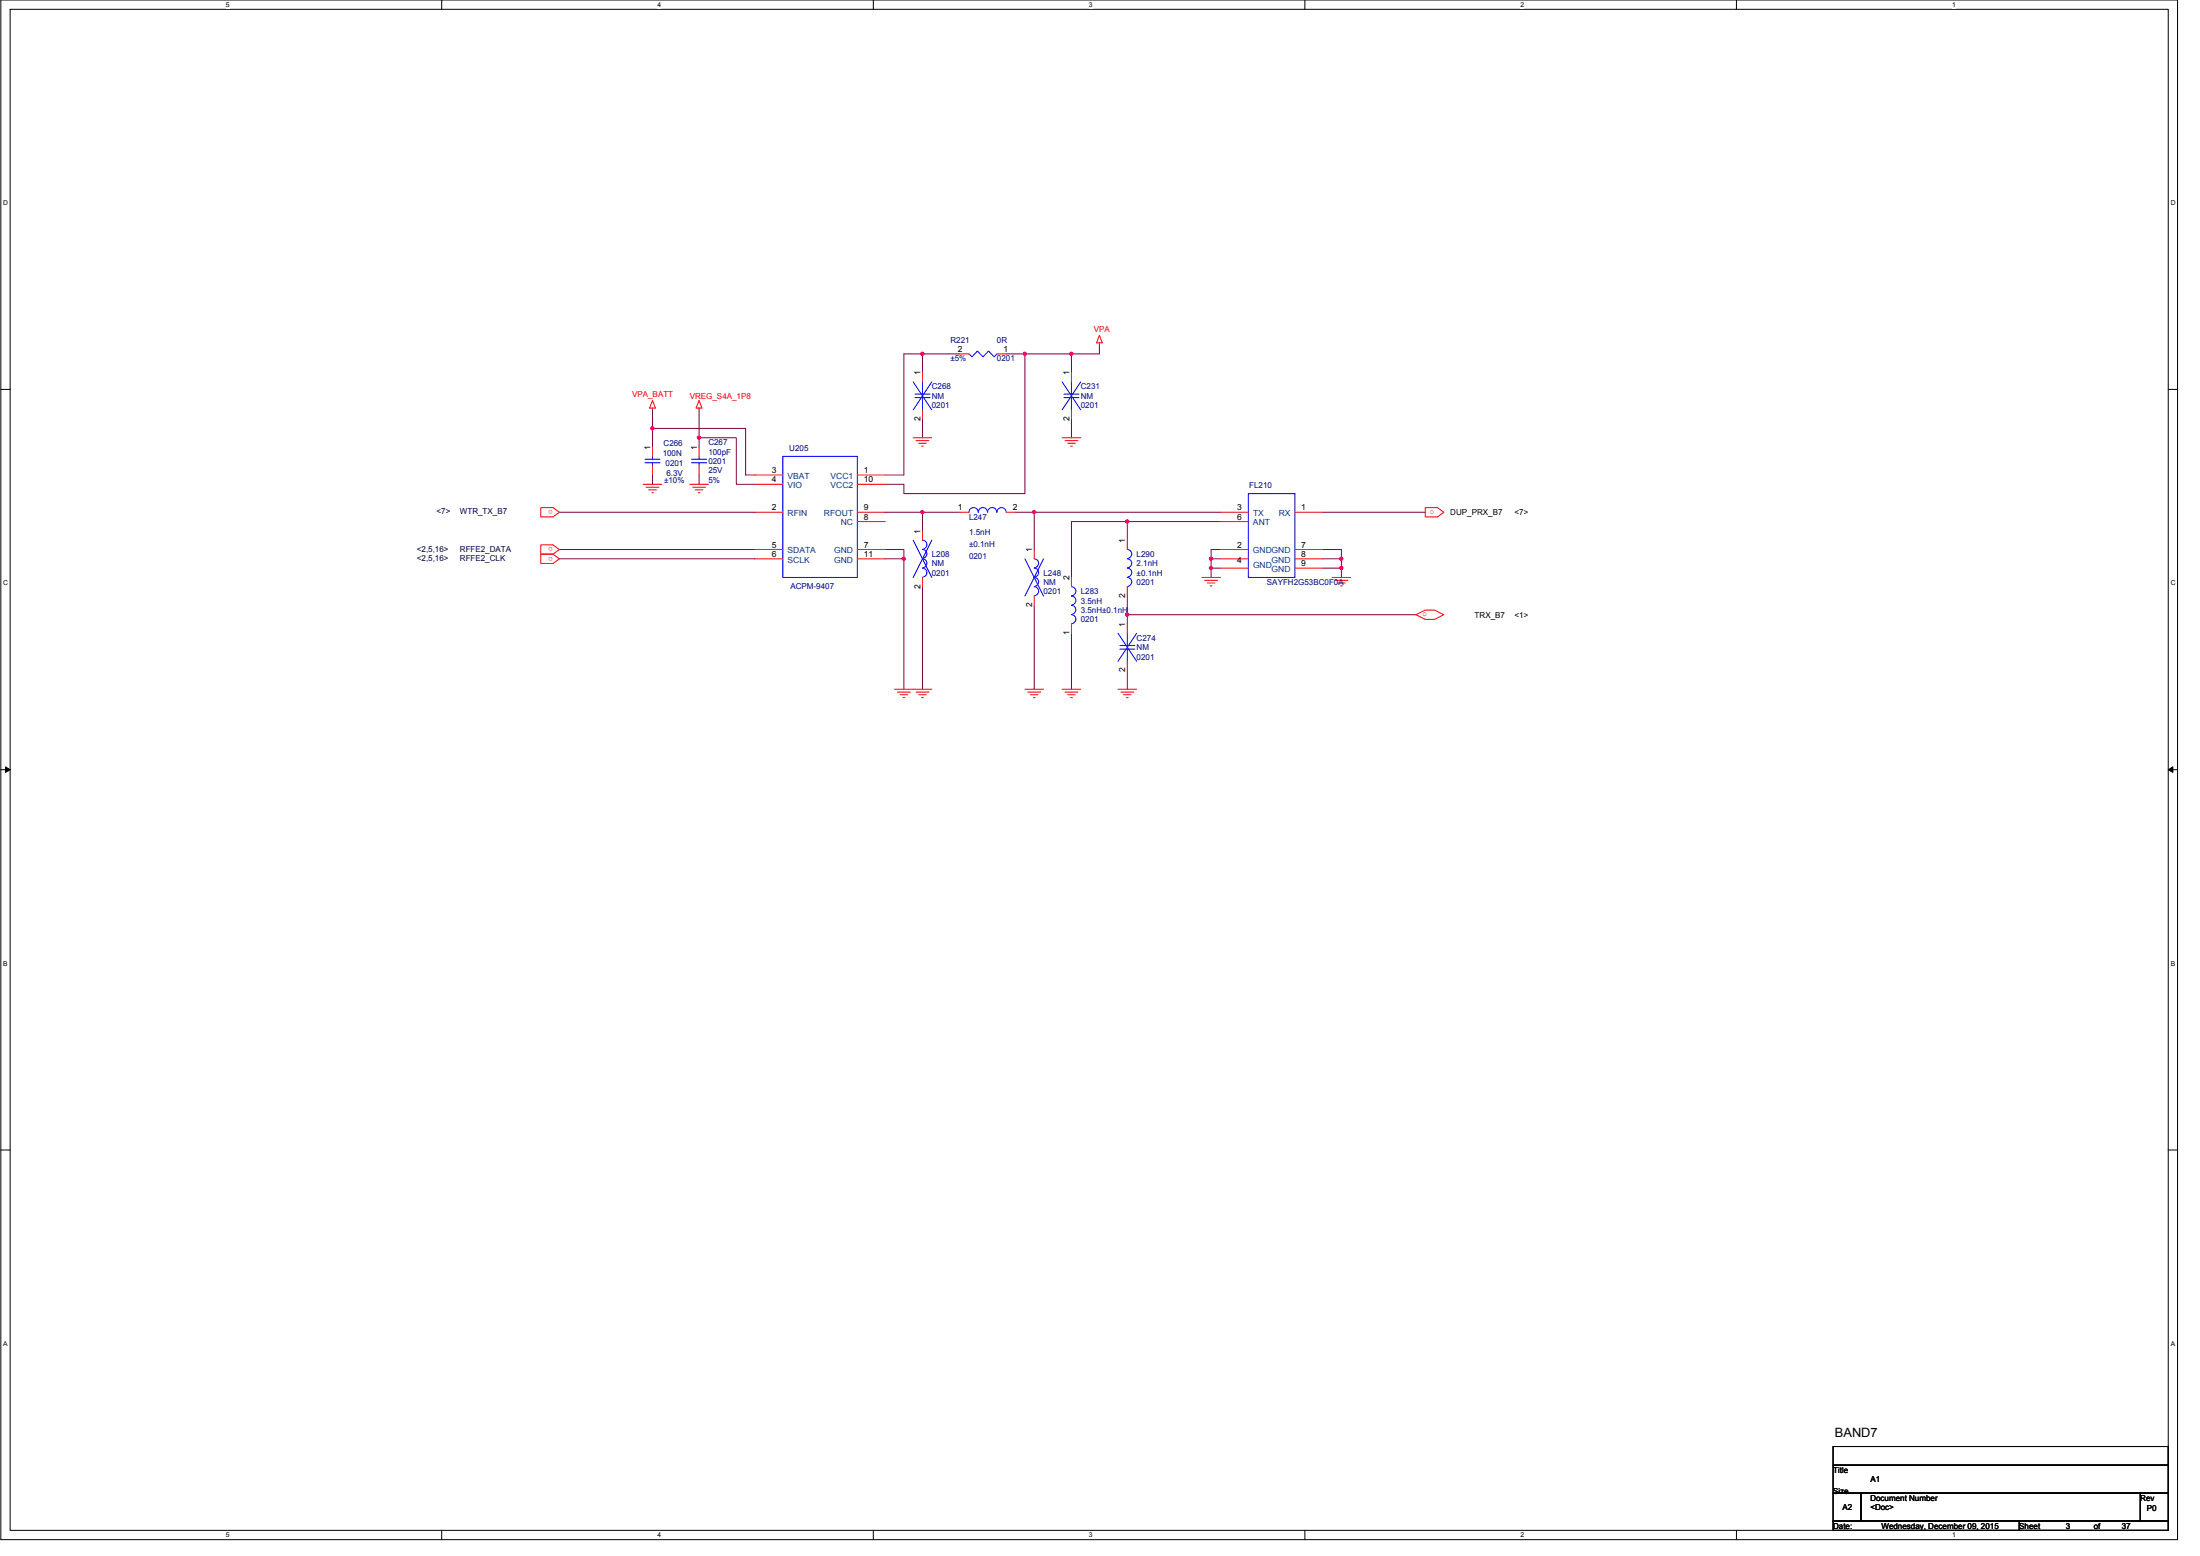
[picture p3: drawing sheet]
<svg xmlns="http://www.w3.org/2000/svg" width="420mm" height="297mm" viewBox="0 0 420 297" stroke-linecap="round" stroke-linejoin="round" font-family="sans-serif">
<path d="M.2 0h415.7v293.9h-415.7zM1.9 1.8h412.2v290.3h-412.2z" fill="none" stroke="#000" stroke-width=".19"/>
<g fill="#fff">
<path d="M43.1 .2h.7v1.4h-.7z"/>
<path d="M43.1 292.3h.7v1.4h-.7z"/>
</g>
<path d="M84.4 0v1.8M84.4 292.1v1.8" fill="none" stroke="#000" stroke-width=".19"/>
<g fill="#fff">
<path d="M125.5 .2h.7v1.4h-.7z"/>
<path d="M125.5 292.3h.7v1.4h-.7z"/>
</g>
<path d="M166.8 0v1.8M166.8 292.1v1.8" fill="none" stroke="#000" stroke-width=".19"/>
<g fill="#fff">
<path d="M208 .2h.6v1.4h-.6z"/>
<path d="M208 292.3h.6v1.4h-.6z"/>
</g>
<path d="M249.2 0v1.8M249.2 292.1v1.8" fill="none" stroke="#000" stroke-width=".19"/>
<g fill="#fff">
<path d="M290.4 .2h.7v1.4h-.7z"/>
<path d="M290.4 292.3h.7v1.4h-.7z"/>
</g>
<path d="M331.6 0v1.8M331.6 292.1v1.8" fill="none" stroke="#000" stroke-width=".19"/>
<g fill="#fff">
<path d="M372.8 .2h.7v1.4h-.7z"/>
<path d="M372.8 292.3h.7v1.4h-.7z"/>
<path d="M.6 38.1h.9v1.4h-.9z"/>
<path d="M414.6 38.1h.8v1.4h-.8z"/>
<path d="M.6 110.6h.9v1.4h-.9z"/>
<path d="M414.6 110.6h.8v1.4h-.8z"/>
</g>
<path d="M.2 74.3h1.7M414.1 74.3h1.8" fill="none" stroke="#000" stroke-width=".19"/>
<g fill="#fff">
<path d="M.6 183.2h.8v1.4h-.8z"/>
<path d="M414.6 183.2h.8v1.4h-.8z"/>
</g>
<path d="M.2 146.9h1.7M1 146.4l.9 .5-.9 .5zM414.1 146.9l.9-.5v1zM414.1 146.9h1.8" fill="none" stroke="#000" stroke-width=".19"/>
<path d="M1 146.4l.9 .5-.9 .5zM414.1 146.9l.9-.5v1z" fill="#000"/>
<g fill="#fff">
<path d="M.6 255.8h.8v1.4h-.8z"/>
<path d="M414.6 255.8h.8v1.4h-.8z"/>
</g>
<path d="M.2 219.5h1.7M414.1 219.5h1.8" fill="none" stroke="#000" stroke-width=".19"/>
<path d="M195.7 67.6v26.6" fill="none" stroke="#800040" stroke-width=".19"/>
<circle cx="195.7" cy="67.5" r=".32" fill="#f0f"/>
<circle cx="195.7" cy="67.5" r=".32" fill="none" stroke="#f0f" stroke-width=".19"/>
<path d="M195.7 67.6h8.9M172.6 92.5v1.7h23.1M270.4 117.3h-55.1v1.8" fill="none" stroke="#800040" stroke-width=".19"/>
<circle cx="215.3" cy="117.3" r=".32" fill="#f0f"/>
<circle cx="215.3" cy="117.3" r=".32" fill="none" stroke="#f0f" stroke-width=".19"/>
<path d="M172.6 67.6h3.6M106.8 97.8h37.4M124.6 90.7v1.8M169.1 92.5h3.5M169.1 97.8h7.1M176.2 80v3.6M106.8 104.9h37.4M106.8 106.7h37.4" fill="none" stroke="#800040" stroke-width=".19"/>
<circle cx="176.2" cy="67.5" r=".32" fill="#f0f"/>
<circle cx="176.2" cy="67.5" r=".32" fill="none" stroke="#f0f" stroke-width=".19"/>
<path d="M176.2 97.8h7.1" fill="none" stroke="#800040" stroke-width=".19"/>
<circle cx="176.2" cy="97.8" r=".32" fill="#f0f"/>
<circle cx="176.2" cy="97.8" r=".32" fill="none" stroke="#f0f" stroke-width=".19"/>
<path d="M176.2 97.8v3.5M194 97.8h3.5v7.1M169.1 104.9h3.5v26.7M197.5 115.6v16" fill="none" stroke="#800040" stroke-width=".19"/>
<circle cx="172.6" cy="106.7" r=".32" fill="#f0f"/>
<circle cx="172.6" cy="106.7" r=".32" fill="none" stroke="#f0f" stroke-width=".19"/>
<path d="M197.5 97.8h35.6M169.1 106.7h3.5" fill="none" stroke="#800040" stroke-width=".19"/>
<circle cx="197.5" cy="97.8" r=".32" fill="#f0f"/>
<circle cx="197.5" cy="97.8" r=".32" fill="none" stroke="#f0f" stroke-width=".19"/>
<path d="M133.5 78.2v7.1" fill="none" stroke="#800040" stroke-width=".19"/>
<circle cx="133.5" cy="83.5" r=".32" fill="#f0f"/>
<circle cx="133.5" cy="83.5" r=".32" fill="none" stroke="#f0f" stroke-width=".19"/>
<path d="M142.4 81.8h-17.8v3.5" fill="none" stroke="#800040" stroke-width=".19"/>
<circle cx="124.6" cy="81.8" r=".32" fill="#f0f"/>
<circle cx="124.6" cy="81.8" r=".32" fill="none" stroke="#f0f" stroke-width=".19"/>
<path d="M124.6 78.2v3.6M176.2 67.6h7.1M133.5 90.7v1.8M204.6 99.6h10.7M215.3 99.6v3.5M215.3 99.6h17.8M252.6 97.8h19.6" fill="none" stroke="#800040" stroke-width=".19"/>
<circle cx="215.3" cy="99.5" r=".32" fill="#f0f"/>
<circle cx="215.3" cy="99.5" r=".32" fill="none" stroke="#f0f" stroke-width=".19"/>
<path d="M204.6 99.6v10.6M252.6 104.9h3.6v1.8h-3.6" fill="none" stroke="#800040" stroke-width=".19"/>
<circle cx="256.2" cy="106.7" r=".32" fill="#f0f"/>
<circle cx="256.2" cy="106.7" r=".32" fill="none" stroke="#f0f" stroke-width=".19"/>
<path d="M252.6 108.5h3.6M256.2 106.7v1.8M256.2 108.5v1.7" fill="none" stroke="#800040" stroke-width=".19"/>
<circle cx="256.2" cy="108.4" r=".32" fill="#f0f"/>
<circle cx="256.2" cy="108.4" r=".32" fill="none" stroke="#f0f" stroke-width=".19"/>
<path d="M172.6 67.6v23.1h-3.5M176.2 67.6v3.5M192.2 67.6h3.5M210 65.8v1.8M231.3 106.7h1.8M231.3 106.7v1.8M233.1 104.9h-1.8v1.8" fill="none" stroke="#800040" stroke-width=".19"/>
<circle cx="231.3" cy="108.4" r=".32" fill="#f0f"/>
<circle cx="231.3" cy="108.4" r=".32" fill="none" stroke="#f0f" stroke-width=".19"/>
<circle cx="231.3" cy="106.7" r=".32" fill="#f0f"/>
<circle cx="231.3" cy="106.7" r=".32" fill="none" stroke="#f0f" stroke-width=".19"/>
<path d="M210 67.6h-5.4v3.5M133.5 83.6h7.1v8.9h3.6M142.4 81.8v8.9h1.8M204.6 80v3.6M233.1 108.5h-1.8v1.7M204.6 120.9v10.7M215.3 128v3.6" fill="none" stroke="#800040" stroke-width=".19"/>
<circle cx="204.6" cy="67.5" r=".32" fill="#f0f"/>
<circle cx="204.6" cy="67.5" r=".32" fill="none" stroke="#f0f" stroke-width=".19"/>
<path d="M176.2 112v19.6M215.3 113.8v3.5" fill="none" stroke="#800040" stroke-width=".19"/>
<g fill="none" stroke="#f00" stroke-width=".19">
<path d="M124.6 76.5l.6 1.4h-1.1zM124.6 77.9v.3M133.5 76.5l.6 1.4h-1.1zM133.5 77.9v.3M176.2 71.1v1.8M176.2 78.2v1.8M183.3 67.6h1.8M190.4 67.6h1.8M204.6 71.1v1.8M204.6 78.2v1.8M210 64l.5 1.4h-1.1zM210 65.4v.4"/>
<path d="M103.3 96.9h2.3l1.2 .9-1.2 .9h-2.3zM122.8 92.5h3.6M123.4 93h2.4M123.9 93.5h1.4M124.4 94.1h.4M124.6 85.3v1.8M124.6 88.9v1.8M131.7 92.5h3.6M132.3 93h2.4M132.8 93.5h1.4M133.3 94.1h.4M133.5 85.3v1.8"/>
<path d="M133.5 88.9v1.8M144.2 97.8h5.3M144.2 90.7h5.3M144.2 92.5h5.3M163.7 90.7h5.4M163.7 99.6h5.4M163.7 97.8h5.4M163.7 92.5h5.4M174.4 83.6h3.6M175 84.1h2.4M175.5 84.6h1.4M176 85.2h.3"/>
<path d="M183.3 97.8h1.8M192.2 97.8h1.8M202.9 83.6h3.5M203.4 84.1h2.5M203.9 84.6h1.4M204.5 85.2h.3M233.1 97.8h5.3M233.1 99.6h5.3M247.3 97.8h5.3M272.2 96.9h2.3l1.2 .9-1.2 .9h-2.3zM103.3 105.8h2.3l1.2 .9-1.2 .9h-2.3zM103.3 104h2.3l1.2 .9-1.2 .9h-2.3z"/>
<path d="M144.2 104.9h5.3M144.2 106.7h5.3M163.7 104.9h5.4M163.7 106.7h5.4M176.2 101.3v1.8M176.2 110.2v1.8M197.5 104.9v1.8M197.5 113.8v1.8M204.6 119.1v1.8M204.6 110.2v1.8M215.3 119.1v1.8M215.3 103.1v1.8"/>
<path d="M215.3 112v1.8M229.5 110.2h3.6M230.1 110.8h2.4M230.6 111.3h1.4M231.1 111.8h.4M233.1 104.9h5.3M233.1 106.7h5.3M233.1 108.5h5.3M247.3 104.9h5.3M247.3 106.7h5.3M247.3 108.5h5.3M254.4 110.2h3.6"/>
<path d="M255 110.8h2.4M255.5 111.3h1.4M256 111.8h.4M270.4 117.3l1.8-.8h1.8l1.7 .8-1.7 .9h-1.8zM170.8 131.6h7.2M171.4 132.1h2.5M171.9 132.6h1.4M172.5 133.2h.3M175 132.1h2.4M175.5 132.6h1.4M176 133.2h.3M195.7 131.6h3.6"/>
<path d="M196.3 132.1h2.4M196.8 132.6h1.4M197.3 133.2h.4M202.9 131.6h3.5M203.4 132.1h2.5M203.9 132.6h1.4M204.5 133.2h.3M213.5 131.6h3.6M214.1 132.1h2.4M214.6 132.6h1.4M215.1 133.2h.4M215.3 126.2v1.8"/>
</g>
<path d="M350.1 276.1h64v3.6h-64zM350.1 279.7h64v5.3h-64zM350.1 285h5.3v5.4h-5.3zM350.1 290.4h35.5v1.7h-35.5zM355.4 285h53.4v5.4h-53.4zM385.6 290.4h28.5v1.7h-28.5zM408.8 285h5.3v5.4h-5.3z" fill="none" stroke="#000" stroke-width=".19"/>
<g fill="none" stroke="#00f" stroke-width=".19">
<path d="M174.4 72.9l3.6 5.3M174.7 75.2h2.9M174.7 75.9h2.9M176.2 72.9v2.3M176.2 75.9v2.3M178 72.9l-3.6 5.3M185.1 67.6l.5 .5 1.1-1.1 1 1.1 1.1-1.1 1.1 1.1 .5-.5M202.9 72.9l3.5 5.3M203.2 75.2h2.9M203.2 75.9h2.9M204.6 72.9v2.3M204.6 75.9v2.3"/>
<path d="M206.4 72.9l-3.5 5.3M123.2 87.7h2.9M123.2 88.3h2.9M124.6 87.1v.6M124.6 88.3v.6M132.1 87.7h2.8M132.1 88.3h2.8M133.5 87.1v.6M133.5 88.3v.6M149.5 87.1h14.2v23.1h-14.2zM185.1 97.8a.87 .87 0 0 1 .8-.9 .87 .87 0 0 1 .9 .9 .89 .89 0 0 1 .9-.9 .89 .89 0 0 1 .9 .9M188.6 97.8a.87 .87 0 0 1 .9-.9 .87 .87 0 0 1 .9 .9"/>
<path d="M190.4 97.8a.87 .87 0 0 1 .9-.9 .87 .87 0 0 1 .8 .9M238.4 94.2h8.9v16h-8.9zM174.4 103.1l3.6 7.1M176.2 103.1a.87 .87 0 0 1 .8 .9 .87 .87 0 0 1-.8 .9M176.2 104.9a.87 .87 0 0 1 .8 .9 .87 .87 0 0 1-.8 .8M176.2 106.7a.87 .87 0 0 1 .8 .8 .87 .87 0 0 1-.8 .9M176.2 108.5a.87 .87 0 0 1 .8 .8 .87 .87 0 0 1-.8 .9M178 103.1l-3.6 7.1M195.7 106.7l3.6 7.1M197.5 106.7a.87 .87 0 0 1 .9 .8 .87 .87 0 0 1-.9 .9M197.5 108.5a.87 .87 0 0 1 .9 .8 .87 .87 0 0 1-.9 .9M197.5 110.2a.87 .87 0 0 1 .9 .9 .87 .87 0 0 1-.9 .9"/>
<path d="M197.5 112a.87 .87 0 0 1 .9 .9 .87 .87 0 0 1-.9 .8M199.3 106.7l-3.6 7.1M204.6 117.3a.87 .87 0 0 1 .9 .9 .87 .87 0 0 1-.9 .9M204.6 115.6a.87 .87 0 0 1 .9 .8 .87 .87 0 0 1-.9 .9M204.6 113.8a.87 .87 0 0 1 .9 .9 .87 .87 0 0 1-.9 .8M204.6 112a.87 .87 0 0 1 .9 .9 .87 .87 0 0 1-.9 .8M215.3 104.9a.87 .87 0 0 1 .8 .9 .87 .87 0 0 1-.8 .8M215.3 106.7a.87 .87 0 0 1 .8 .8 .87 .87 0 0 1-.8 .9M215.3 108.5a.87 .87 0 0 1 .8 .8 .87 .87 0 0 1-.8 .9M215.3 110.2a.87 .87 0 0 1 .8 .9 .87 .87 0 0 1-.8 .9M213.5 120.9l3.6 5.3M213.9 123.2h2.8"/>
<path d="M213.9 123.9h2.8M215.3 120.9v2.3M215.3 123.9v2.3M217.1 120.9l-3.6 5.3"/>
</g>
<circle cx="195.7" cy="67.5" r=".32" fill="#f0f"/>
<circle cx="195.7" cy="67.5" r=".32" fill="none" stroke="#f0f" stroke-width=".19"/>
<circle cx="215.3" cy="117.3" r=".32" fill="#f0f"/>
<circle cx="215.3" cy="117.3" r=".32" fill="none" stroke="#f0f" stroke-width=".19"/>
<circle cx="176.2" cy="67.5" r=".32" fill="#f0f"/>
<circle cx="176.2" cy="67.5" r=".32" fill="none" stroke="#f0f" stroke-width=".19"/>
<circle cx="176.2" cy="97.8" r=".32" fill="#f0f"/>
<circle cx="176.2" cy="97.8" r=".32" fill="none" stroke="#f0f" stroke-width=".19"/>
<circle cx="172.6" cy="106.7" r=".32" fill="#f0f"/>
<circle cx="172.6" cy="106.7" r=".32" fill="none" stroke="#f0f" stroke-width=".19"/>
<circle cx="197.5" cy="97.8" r=".32" fill="#f0f"/>
<circle cx="197.5" cy="97.8" r=".32" fill="none" stroke="#f0f" stroke-width=".19"/>
<circle cx="133.5" cy="83.5" r=".32" fill="#f0f"/>
<circle cx="133.5" cy="83.5" r=".32" fill="none" stroke="#f0f" stroke-width=".19"/>
<circle cx="124.6" cy="81.8" r=".32" fill="#f0f"/>
<circle cx="124.6" cy="81.8" r=".32" fill="none" stroke="#f0f" stroke-width=".19"/>
<circle cx="215.3" cy="99.5" r=".32" fill="#f0f"/>
<circle cx="215.3" cy="99.5" r=".32" fill="none" stroke="#f0f" stroke-width=".19"/>
<circle cx="256.2" cy="106.7" r=".32" fill="#f0f"/>
<circle cx="256.2" cy="106.7" r=".32" fill="none" stroke="#f0f" stroke-width=".19"/>
<circle cx="256.2" cy="108.4" r=".32" fill="#f0f"/>
<circle cx="256.2" cy="108.4" r=".32" fill="none" stroke="#f0f" stroke-width=".19"/>
<circle cx="231.3" cy="108.4" r=".32" fill="#f0f"/>
<circle cx="231.3" cy="108.4" r=".32" fill="none" stroke="#f0f" stroke-width=".19"/>
<circle cx="231.3" cy="106.7" r=".32" fill="#f0f"/>
<circle cx="231.3" cy="106.7" r=".32" fill="none" stroke="#f0f" stroke-width=".19"/>
<circle cx="204.6" cy="67.5" r=".32" fill="#f0f"/>
<circle cx="204.6" cy="67.5" r=".32" fill="none" stroke="#f0f" stroke-width=".19"/>
<text font-size="2.5" x="350.4" y="274.3">BAND7</text>
<g font-size="1.6" fill="#000080">
<text x="181.5" y="65.4">R221</text>
<text x="190.4" y="65.4">0R</text>
<text x="181.5" y="69">±5%</text>
<text x="190.4" y="69">0201</text>
<text x="178" y="74.3">C268</text>
<text x="178" y="76.1">NM</text>
<text x="178" y="77.9">0201</text>
<text x="206.4" y="74.3">C231</text>
<text x="206.4" y="76.1">NM</text>
<text x="206.4" y="77.9">0201</text>
<text x="126.6" y="87.1">100N</text>
<text x="126.7" y="85.2">C266</text>
<text x="127.1" y="88.9">0201</text>
<text x="135.3" y="85">C267</text>
<text x="135.3" y="86.8">100pF</text>
<text x="135.3" y="88.6">0201</text>
<text x="150.7" y="86.1">U205</text>
<text x="126.8" y="92.1">±10%</text>
<text x="127.3" y="90.9">6.3V</text>
<text x="135.3" y="90.3">25V</text>
<text x="135.3" y="92.1">5%</text>
<text x="238.6" y="93.2">FL210</text>
<text x="185.1" y="99.2">L247</text>
<text x="178" y="106.3">L208</text>
<text x="185.1" y="102.1">1.5nH</text>
<text x="185.1" y="104.4">±0.1nH</text>
<text x="185.1" y="106.7">0201</text>
<text x="217.1" y="106.3">L290</text>
<text x="150.9" y="112.4">ACPM-9407</text>
<text x="178" y="108.1">NM</text>
<text x="178" y="109.9">0201</text>
<text x="199.3" y="109.9">L248</text>
<text x="199.3" y="111.7">NM</text>
<text x="199.3" y="113.5">0201</text>
<text x="206.4" y="113.5">L283</text>
<text x="217.1" y="108.1">2.1nH</text>
<text x="217.1" y="109.9">±0.1nH</text>
<text x="217.1" y="111.7">0201</text>
<text x="242" y="111.7">SAYFH2G53BC0F0A</text>
<text x="206.4" y="115.2">3.5nH</text>
<text x="206.4" y="117">3.5nH±0.1nH</text>
<text x="206.4" y="118.8">0201</text>
<text x="217.1" y="122.3">C274</text>
<text x="217.1" y="124.1">NM</text>
<text x="217.1" y="125.9">0201</text>
</g>
<g font-size="1.6" fill="#f00">
<text x="208.9" y="63.3">VPA</text>
<text x="120.7" y="75.8">VPA_BATT</text>
<text x="131.7" y="76.1">VREG_S4A_1P8</text>
<text x="105.6" y="97.4" transform="rotate(180 105.6 97.4)">o</text>
<text x="273.1" y="98.1">o</text>
<text x="105.6" y="106.3" transform="rotate(180 105.6 106.3)">o</text>
<text x="105.6" y="104.5" transform="rotate(180 105.6 104.5)">o</text>
<text x="271.6" y="117.7">o</text>
</g>
<g font-size="1.6">
<text x="175.8" y="71.7" transform="rotate(-90 175.8 71.7)">1</text>
<text x="183" y="67.2">2</text>
<text x="191.6" y="67.2">1</text>
<text x="204.2" y="71.7" transform="rotate(-90 204.2 71.7)">1</text>
<text x="175.8" y="80.3" transform="rotate(-90 175.8 80.3)">2</text>
<text x="204.2" y="80.3" transform="rotate(-90 204.2 80.3)">2</text>
<text x="124.2" y="85.9" transform="rotate(-90 124.2 85.9)">1</text>
<text x="133.1" y="85.9" transform="rotate(-90 133.1 85.9)">1</text>
<text x="147.4" y="90.3">3</text>
<text x="147.4" y="92.1">4</text>
<text x="165" y="90.3">1</text>
<text x="165" y="92.1">10</text>
<text x="147.4" y="97.4">2</text>
<text x="165" y="99.2">8</text>
<text x="165" y="97.4">9</text>
<text x="175.8" y="101.9" transform="rotate(-90 175.8 101.9)">1</text>
<text x="183" y="97.4">1</text>
<text x="193.4" y="97.4">2</text>
<text x="236.3" y="99.2">6</text>
<text x="236.3" y="97.4">3</text>
<text x="248.5" y="97.4">1</text>
<text x="277" y="98.3">DUP_PRX_B7</text>
<text x="289.3" y="98.3">&lt;7&gt;</text>
<text x="147.4" y="104.5">5</text>
<text x="147.4" y="106.3">6</text>
<text x="165" y="104.5">7</text>
<text x="165" y="106.3">11</text>
<text x="197.1" y="105.5" transform="rotate(-90 197.1 105.5)">1</text>
<text x="214.9" y="103.7" transform="rotate(-90 214.9 103.7)">1</text>
<text x="236.3" y="104.5">2</text>
<text x="236.3" y="107.4">4</text>
<text x="248.5" y="104.5">7</text>
<text x="248.5" y="106.3">8</text>
<text x="175.8" y="112.4" transform="rotate(-90 175.8 112.4)">2</text>
<text x="204.2" y="110.8" transform="rotate(-90 204.2 110.8)">2</text>
<text x="248.5" y="108.1">9</text>
<text x="197.1" y="115.9" transform="rotate(-90 197.1 115.9)">2</text>
<text x="214.9" y="119.7" transform="rotate(-90 214.9 119.7)">1</text>
<text x="214.9" y="114.1" transform="rotate(-90 214.9 114.1)">2</text>
<text x="281.6" y="117.9">TRX_B7</text>
<text x="289.3" y="117.9">&lt;1&gt;</text>
<text x="204.2" y="121.2" transform="rotate(-90 204.2 121.2)">1</text>
<text x="214.9" y="128.4" transform="rotate(-90 214.9 128.4)">2</text>
<text x="350.1" y="281.1">Title</text>
<text x="350.1" y="285.3">Size</text>
<text x="357.2" y="286.5">Document Number</text>
<text x="357.2" y="282.9">A1</text>
<text x="408.8" y="286.5">Rev</text>
<text x="350.1" y="291.8">Date:</text>
<text x="351.9" y="288.2">A2</text>
<text x="357.2" y="288.2">&lt;Doc&gt;</text>
<text x="359.3" y="291.8">Wednesday, December 09, 2015</text>
<text x="385.6" y="291.8">Sheet</text>
<text x="394.5" y="291.8">3</text>
<text x="399.9" y="291.8">of</text>
<text x="405.2" y="291.8">37</text>
<text x="410" y="288.4">P0</text>
</g>
<g font-size="1.6" fill="#004080">
<text x="150.4" y="91.4">VBAT</text>
<text x="150.4" y="93.2">VIO</text>
<text x="158.6" y="91.4">VCC1</text>
<text x="158.6" y="93.2">VCC2</text>
<text x="150.4" y="98.5">RFIN</text>
<text x="157.3" y="98.5">RFOUT</text>
<text x="160.6" y="100.3">NC</text>
<text x="239.3" y="100.3">ANT</text>
<text x="239.3" y="98.5">TX</text>
<text x="244.2" y="98.5">RX</text>
<text x="150.4" y="105.6">SDATA</text>
<text x="150.4" y="107.4">SCLK</text>
<text x="159.3" y="105.6">GND</text>
<text x="159.3" y="107.4">GND</text>
<text x="239.3" y="105.6">GNDGND</text>
<text x="242.9" y="107.4">GND</text>
<text x="239.3" y="108.5">GND</text>
<text x="242.9" y="109.2">GND</text>
</g>
<g font-size="1.6" fill="#000040">
<text x="83.4" y="98.2">&lt;7&gt;</text>
<text x="87.8" y="98.2">WTR_TX_B7</text>
<text x="79.6" y="105.3">&lt;2,5,16&gt;</text>
<text x="79.6" y="107.1">&lt;2,5,16&gt;</text>
<text x="87.8" y="107.1">RFFE2_CLK</text>
<text x="87.8" y="105.3">RFFE2_DATA</text>
</g>
<g font-size="1.3">
<text x="43.1" y="1.3">5</text>
<text x="125.5" y="1.3">4</text>
<text x="208" y="1.3">3</text>
<text x="290.4" y="1.3">2</text>
<text x="372.8" y="1.3">1</text>
<text x=".6" y="39.2">D</text>
<text x="414.6" y="39.2">D</text>
<text x=".6" y="111.8">C</text>
<text x="414.6" y="111.8">C</text>
<text x=".6" y="184.4">B</text>
<text x="414.6" y="184.4">B</text>
<text x=".6" y="257">A</text>
<text x="414.6" y="257">A</text>
<text x="43.1" y="293.5">5</text>
<text x="125.5" y="293.5">4</text>
<text x="208" y="293.5">3</text>
<text x="290.4" y="293.5">2</text>
<text x="372.8" y="293.5">1</text>
</g>
</svg>
